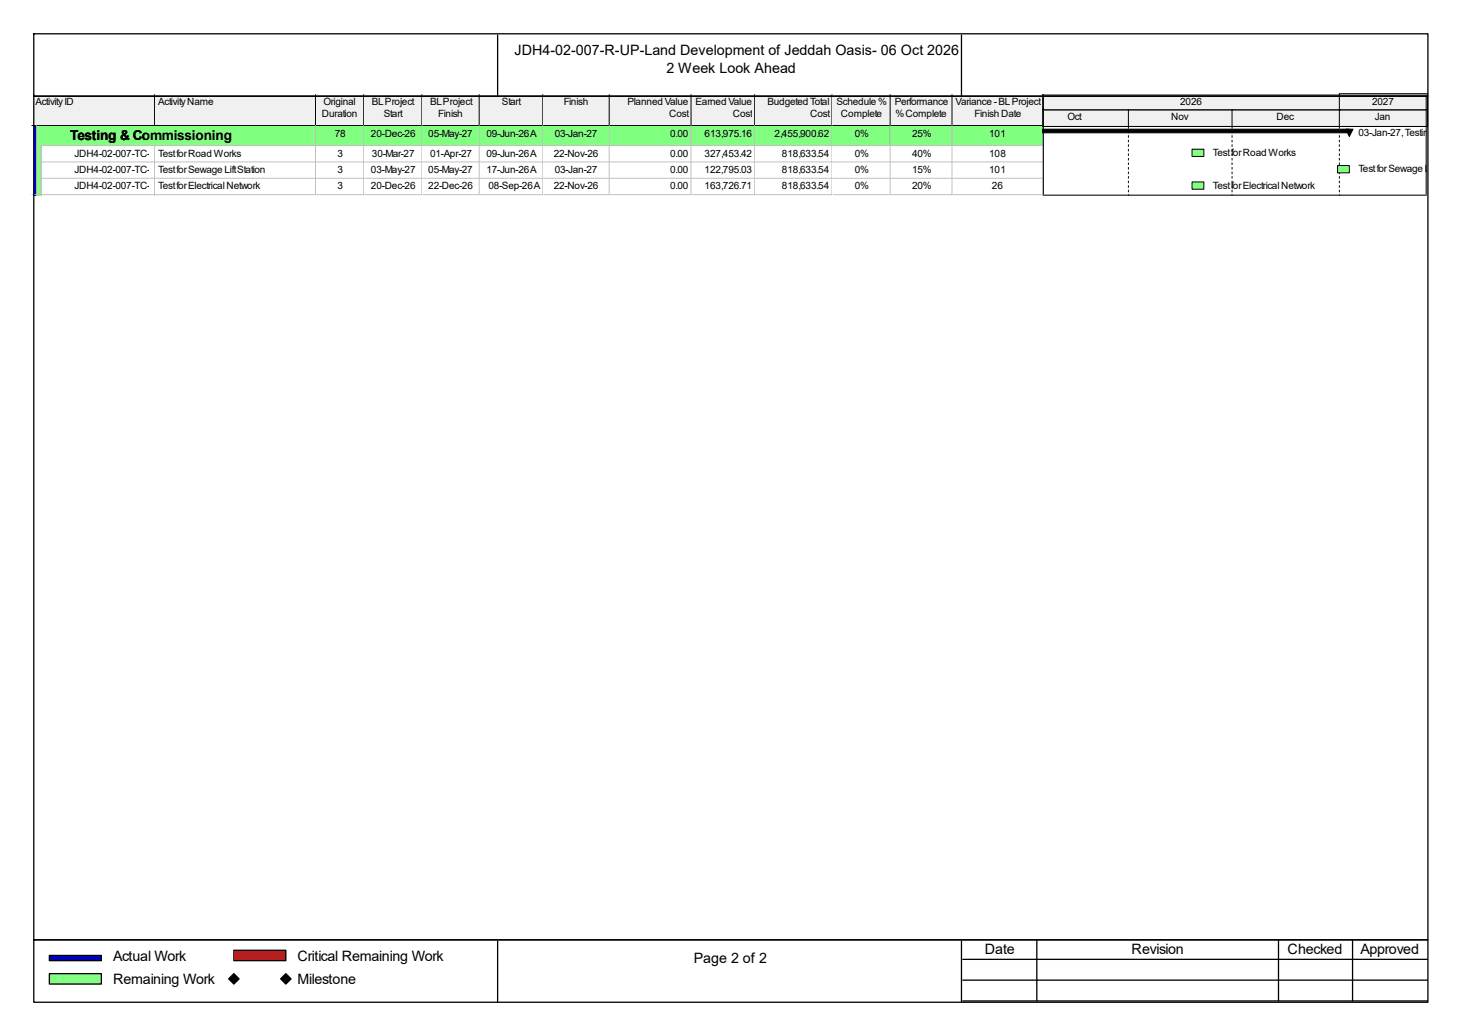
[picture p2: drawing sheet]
<svg xmlns="http://www.w3.org/2000/svg" width="297mm" height="210mm" viewBox="0 0 297 210" stroke-linecap="round" stroke-linejoin="round" font-family="sans-serif">
<path d="M6.6 19.2h25v6.5h-25z" fill="#f0f0f0"/>
<path d="M31.4 19.2v6.3h-24.9" fill="none" stroke="#000" stroke-width=".2"/>
<path d="M31.6 19.2h32.6v6.5h-32.6z" fill="#f0f0f0"/>
<path d="M64.1 19.2v6.3h-32.7" fill="none" stroke="#000" stroke-width=".2"/>
<path d="M64.2 19.2h9.8v6.5h-9.8z" fill="#f0f0f0"/>
<path d="M73.8 19.2v6.3h-9.7" fill="none" stroke="#000" stroke-width=".2"/>
<path d="M74 19.2h11.9v6.5h-11.9z" fill="#f0f0f0"/>
<path d="M85.7 19.2v6.3h-11.9" fill="none" stroke="#000" stroke-width=".2"/>
<path d="M85.9 19.2h11.6v6.5h-11.6z" fill="#f0f0f0"/>
<path d="M97.3 19.2v6.3h-11.6" fill="none" stroke="#000" stroke-width=".2"/>
<path d="M97.5 19.2h12.9v6.5h-12.9z" fill="#f0f0f0"/>
<path d="M110.2 19.2v6.3h-12.9" fill="none" stroke="#000" stroke-width=".2"/>
<path d="M110.4 19.2h13.5v6.5h-13.5z" fill="#f0f0f0"/>
<path d="M123.7 19.2v6.3h-13.5" fill="none" stroke="#000" stroke-width=".2"/>
<path d="M123.9 19.2h16.6v6.5h-16.6z" fill="#f0f0f0"/>
<path d="M140.3 19.2v6.3h-16.6" fill="none" stroke="#000" stroke-width=".2"/>
<path d="M140.5 19.2h12.9v6.5h-12.9z" fill="#f0f0f0"/>
<path d="M153.2 19.2v6.3h-12.9" fill="none" stroke="#000" stroke-width=".2"/>
<path d="M153.4 19.2h15.7v6.5h-15.7z" fill="#f0f0f0"/>
<path d="M168.9 19.2v6.3h-15.7" fill="none" stroke="#000" stroke-width=".2"/>
<path d="M169.1 19.2h11.8v6.5h-11.8z" fill="#f0f0f0"/>
<path d="M180.7 19.2v6.3h-11.8" fill="none" stroke="#000" stroke-width=".2"/>
<path d="M180.9 19.2h12.6v6.5h-12.6z" fill="#f0f0f0"/>
<path d="M193.3 19.2v6.3h-12.6" fill="none" stroke="#000" stroke-width=".2"/>
<path d="M193.5 19.2h18.4v6.5h-18.4z" fill="#f0f0f0"/>
<path d="M211.7 19.2v6.3h-18.4" fill="none" stroke="#000" stroke-width=".2"/>
<path d="M6.6 25.7h1v4h-1z" fill="#00f"/>
<path d="M7.4 25.5v4.2" fill="none" stroke="#c0c0c0" stroke-width=".2"/>
<path d="M7.6 25.7h24v4h-24z" fill="#80ff80"/>
<path d="M8.3 29.5h23.3" fill="none" stroke="#c0c0c0" stroke-width=".2"/>
<path d="M31.6 25.7h32.6v4h-32.6z" fill="#80ff80"/>
<path d="M64.1 25.5v4h-32.5" fill="none" stroke="#c0c0c0" stroke-width=".2"/>
<path d="M64.2 25.7h9.8v4h-9.8z" fill="#80ff80"/>
<path d="M73.8 25.5v4h-9.6" fill="none" stroke="#c0c0c0" stroke-width=".2"/>
<path d="M74 25.7h11.9v4h-11.9z" fill="#80ff80"/>
<path d="M85.7 25.5v4h-11.7" fill="none" stroke="#c0c0c0" stroke-width=".2"/>
<path d="M85.9 25.7h11.6v4h-11.6z" fill="#80ff80"/>
<path d="M97.3 25.5v4h-11.5" fill="none" stroke="#c0c0c0" stroke-width=".2"/>
<path d="M97.5 25.7h12.9v4h-12.9z" fill="#80ff80"/>
<path d="M110.2 25.5v4h-12.7" fill="none" stroke="#c0c0c0" stroke-width=".2"/>
<path d="M110.4 25.7h13.5v4h-13.5z" fill="#80ff80"/>
<path d="M123.7 25.5v4h-13.3" fill="none" stroke="#c0c0c0" stroke-width=".2"/>
<path d="M123.9 25.7h16.6v4h-16.6z" fill="#80ff80"/>
<path d="M140.3 25.5v4h-16.4" fill="none" stroke="#c0c0c0" stroke-width=".2"/>
<path d="M140.5 25.7h12.9v4h-12.9z" fill="#80ff80"/>
<path d="M153.2 25.5v4h-12.7" fill="none" stroke="#c0c0c0" stroke-width=".2"/>
<path d="M153.4 25.7h15.7v4h-15.7z" fill="#80ff80"/>
<path d="M168.9 25.5v4h-15.5" fill="none" stroke="#c0c0c0" stroke-width=".2"/>
<path d="M169.1 25.7h11.8v4h-11.8z" fill="#80ff80"/>
<path d="M180.7 25.5v4h-11.6" fill="none" stroke="#c0c0c0" stroke-width=".2"/>
<path d="M180.9 25.7h12.6v4h-12.6z" fill="#80ff80"/>
<path d="M193.3 25.5v4h-12.4" fill="none" stroke="#c0c0c0" stroke-width=".2"/>
<path d="M193.5 25.7h18.4v4h-18.4z" fill="#80ff80"/>
<path d="M211.7 25.5v4h-18.2" fill="none" stroke="#c0c0c0" stroke-width=".2"/>
<path d="M6.6 29.7h1v3.4h-1z" fill="#00f"/>
<path d="M7.4 29.5v3.5" fill="none" stroke="#c0c0c0" stroke-width=".2"/>
<path d="M7.6 29.7h.9v3.4h-.9z" fill="#80ff80"/>
<path d="M8.3 29.5v3.5" fill="none" stroke="#c0c0c0" stroke-width=".2"/>
<path d="M8.5 29.7h23.1v3.4h-23.1z" fill="#fff"/>
<path d="M8.3 32.9h23.3M31.4 29.5v3.5" fill="none" stroke="#c0c0c0" stroke-width=".2"/>
<path d="M31.6 29.7h32.6v3.4h-32.6z" fill="#fff"/>
<path d="M64.1 29.5v3.4h-32.5" fill="none" stroke="#c0c0c0" stroke-width=".2"/>
<path d="M64.2 29.7h9.8v3.4h-9.8z" fill="#fff"/>
<path d="M73.8 29.5v3.4h-9.6" fill="none" stroke="#c0c0c0" stroke-width=".2"/>
<path d="M74 29.7h11.9v3.4h-11.9z" fill="#fff"/>
<path d="M85.7 29.5v3.4h-11.7" fill="none" stroke="#c0c0c0" stroke-width=".2"/>
<path d="M85.9 29.7h11.6v3.4h-11.6z" fill="#fff"/>
<path d="M97.3 29.5v3.4h-11.5" fill="none" stroke="#c0c0c0" stroke-width=".2"/>
<path d="M97.5 29.7h12.9v3.4h-12.9z" fill="#fff"/>
<path d="M110.2 29.5v3.4h-12.7" fill="none" stroke="#c0c0c0" stroke-width=".2"/>
<path d="M110.4 29.7h13.5v3.4h-13.5z" fill="#fff"/>
<path d="M123.7 29.5v3.4h-13.3" fill="none" stroke="#c0c0c0" stroke-width=".2"/>
<path d="M123.9 29.7h16.6v3.4h-16.6z" fill="#fff"/>
<path d="M140.3 29.5v3.4h-16.4" fill="none" stroke="#c0c0c0" stroke-width=".2"/>
<path d="M140.5 29.7h12.9v3.4h-12.9z" fill="#fff"/>
<path d="M153.2 29.5v3.4h-12.7" fill="none" stroke="#c0c0c0" stroke-width=".2"/>
<path d="M153.4 29.7h15.7v3.4h-15.7z" fill="#fff"/>
<path d="M168.9 29.5v3.4h-15.5" fill="none" stroke="#c0c0c0" stroke-width=".2"/>
<path d="M169.1 29.7h11.8v3.4h-11.8z" fill="#fff"/>
<path d="M180.7 29.5v3.4h-11.6" fill="none" stroke="#c0c0c0" stroke-width=".2"/>
<path d="M180.9 29.7h12.6v3.4h-12.6z" fill="#fff"/>
<path d="M193.3 29.5v3.4h-12.4" fill="none" stroke="#c0c0c0" stroke-width=".2"/>
<path d="M193.5 29.7h18.4v3.4h-18.4z" fill="#fff"/>
<path d="M211.7 29.5v3.4h-18.2" fill="none" stroke="#c0c0c0" stroke-width=".2"/>
<path d="M6.6 33.1h1v3.3h-1z" fill="#00f"/>
<path d="M7.4 32.9v3.5" fill="none" stroke="#c0c0c0" stroke-width=".2"/>
<path d="M7.6 33.1h.9v3.3h-.9z" fill="#80ff80"/>
<path d="M8.3 32.9v3.5" fill="none" stroke="#c0c0c0" stroke-width=".2"/>
<path d="M8.5 33.1h23.1v3.3h-23.1z" fill="#fff"/>
<path d="M8.3 36.2h23.3M31.4 32.9v3.5" fill="none" stroke="#c0c0c0" stroke-width=".2"/>
<path d="M31.6 33.1h32.6v3.3h-32.6z" fill="#fff"/>
<path d="M64.1 32.9v3.3h-32.5" fill="none" stroke="#c0c0c0" stroke-width=".2"/>
<path d="M64.2 33.1h9.8v3.3h-9.8z" fill="#fff"/>
<path d="M73.8 32.9v3.3h-9.6" fill="none" stroke="#c0c0c0" stroke-width=".2"/>
<path d="M74 33.1h11.9v3.3h-11.9z" fill="#fff"/>
<path d="M85.7 32.9v3.3h-11.7" fill="none" stroke="#c0c0c0" stroke-width=".2"/>
<path d="M85.9 33.1h11.6v3.3h-11.6z" fill="#fff"/>
<path d="M97.3 32.9v3.3h-11.5" fill="none" stroke="#c0c0c0" stroke-width=".2"/>
<path d="M97.5 33.1h12.9v3.3h-12.9z" fill="#fff"/>
<path d="M110.2 32.9v3.3h-12.7" fill="none" stroke="#c0c0c0" stroke-width=".2"/>
<path d="M110.4 33.1h13.5v3.3h-13.5z" fill="#fff"/>
<path d="M123.7 32.9v3.3h-13.3" fill="none" stroke="#c0c0c0" stroke-width=".2"/>
<path d="M123.9 33.1h16.6v3.3h-16.6z" fill="#fff"/>
<path d="M140.3 32.9v3.3h-16.4" fill="none" stroke="#c0c0c0" stroke-width=".2"/>
<path d="M140.5 33.1h12.9v3.3h-12.9z" fill="#fff"/>
<path d="M153.2 32.9v3.3h-12.7" fill="none" stroke="#c0c0c0" stroke-width=".2"/>
<path d="M153.4 33.1h15.7v3.3h-15.7z" fill="#fff"/>
<path d="M168.9 32.9v3.3h-15.5" fill="none" stroke="#c0c0c0" stroke-width=".2"/>
<path d="M169.1 33.1h11.8v3.3h-11.8z" fill="#fff"/>
<path d="M180.7 32.9v3.3h-11.6" fill="none" stroke="#c0c0c0" stroke-width=".2"/>
<path d="M180.9 33.1h12.6v3.3h-12.6z" fill="#fff"/>
<path d="M193.3 32.9v3.3h-12.4" fill="none" stroke="#c0c0c0" stroke-width=".2"/>
<path d="M193.5 33.1h18.4v3.3h-18.4z" fill="#fff"/>
<path d="M211.7 32.9v3.3h-18.2" fill="none" stroke="#c0c0c0" stroke-width=".2"/>
<path d="M6.6 36.4h1v3.3h-1z" fill="#00f"/>
<path d="M6.5 39.5h1.1M7.4 36.2v3.5" fill="none" stroke="#c0c0c0" stroke-width=".2"/>
<path d="M7.6 36.4h.9v3.3h-.9z" fill="#80ff80"/>
<path d="M7.4 39.5h1.1M8.3 36.2v3.5" fill="none" stroke="#c0c0c0" stroke-width=".2"/>
<path d="M8.5 36.4h23.1v3.3h-23.1z" fill="#fff"/>
<path d="M8.3 39.5h23.3M31.4 36.2v3.5" fill="none" stroke="#c0c0c0" stroke-width=".2"/>
<path d="M31.6 36.4h32.6v3.3h-32.6z" fill="#fff"/>
<path d="M64.1 36.2v3.3h-32.5" fill="none" stroke="#c0c0c0" stroke-width=".2"/>
<path d="M64.2 36.4h9.8v3.3h-9.8z" fill="#fff"/>
<path d="M73.8 36.2v3.3h-9.6" fill="none" stroke="#c0c0c0" stroke-width=".2"/>
<path d="M74 36.4h11.9v3.3h-11.9z" fill="#fff"/>
<path d="M85.7 36.2v3.3h-11.7" fill="none" stroke="#c0c0c0" stroke-width=".2"/>
<path d="M85.9 36.4h11.6v3.3h-11.6z" fill="#fff"/>
<path d="M97.3 36.2v3.3h-11.5" fill="none" stroke="#c0c0c0" stroke-width=".2"/>
<path d="M97.5 36.4h12.9v3.3h-12.9z" fill="#fff"/>
<path d="M110.2 36.2v3.3h-12.7" fill="none" stroke="#c0c0c0" stroke-width=".2"/>
<path d="M110.4 36.4h13.5v3.3h-13.5z" fill="#fff"/>
<path d="M123.7 36.2v3.3h-13.3" fill="none" stroke="#c0c0c0" stroke-width=".2"/>
<path d="M123.9 36.4h16.6v3.3h-16.6z" fill="#fff"/>
<path d="M140.3 36.2v3.3h-16.4" fill="none" stroke="#c0c0c0" stroke-width=".2"/>
<path d="M140.5 36.4h12.9v3.3h-12.9z" fill="#fff"/>
<path d="M153.2 36.2v3.3h-12.7" fill="none" stroke="#c0c0c0" stroke-width=".2"/>
<path d="M153.4 36.4h15.7v3.3h-15.7z" fill="#fff"/>
<path d="M168.9 36.2v3.3h-15.5" fill="none" stroke="#c0c0c0" stroke-width=".2"/>
<path d="M169.1 36.4h11.8v3.3h-11.8z" fill="#fff"/>
<path d="M180.7 36.2v3.3h-11.6" fill="none" stroke="#c0c0c0" stroke-width=".2"/>
<path d="M180.9 36.4h12.6v3.3h-12.6z" fill="#fff"/>
<path d="M193.3 36.2v3.3h-12.4" fill="none" stroke="#c0c0c0" stroke-width=".2"/>
<path d="M193.5 36.4h18.4v3.3h-18.4z" fill="#fff"/>
<path d="M211.7 36.2v3.3h-18.2" fill="none" stroke="#c0c0c0" stroke-width=".2"/>
<path d="M211.7 19.2h77.9v20.5h-77.9z" fill="#fff"/>
<path d="M211.7 19.2h77.7v6.5h-77.7z" fill-rule="evenodd" fill="#f0f0f0" stroke="#000" stroke-width=".2"/>
<g fill="none" stroke="#000" stroke-width=".2">
<path d="M229.1 25.7v.3M229.1 26.6v.4M229.1 27.5v.4M229.1 28.4v.4M229.1 29.4v.3M229.1 30.3v.3M229.1 31.2v.4M229.1 32.1v.4M229.1 33v.4M229.1 34v.3M229.1 34.9v.4M229.1 35.8v.4"/>
<path d="M229.1 36.7v.4M229.1 37.7v.3M229.1 38.6v.3M229.1 39.5v.2M250.1 25.7v.3M250.1 26.6v.4M250.1 27.5v.4M250.1 28.4v.4M250.1 29.4v.3M250.1 30.3v.3M250.1 31.2v.4M250.1 32.1v.4"/>
<path d="M250.1 33v.4M250.1 34v.3M250.1 34.9v.4M250.1 35.8v.4M250.1 36.7v.4M250.1 37.7v.3M250.1 38.6v.3M250.1 39.5v.2M271.9 25.7v.3M271.9 26.6v.4M271.9 27.5v.4M271.9 28.4v.4"/>
<path d="M271.9 29.4v.3M271.9 30.3v.3M271.9 31.2v.4M271.9 32.1v.4M271.9 33v.4M271.9 34v.3M271.9 34.9v.4M271.9 35.8v.4M271.9 36.7v.4M271.9 37.7v.3M271.9 38.6v.3M271.9 39.5v.2"/>
</g>
<g fill="#f0f0f0">
<path d="M211.7 19.2h77.9v6.3h-77.9z"/>
<path d="M211.7 22.1h17.4v3.4h-17.4z"/>
</g>
<path d="M211.7 22.2h17.6v3.5h-17.6z" fill="none" stroke="#000" stroke-width=".2"/>
<path d="M229.1 22.1h21v3.4h-21z" fill="#f0f0f0"/>
<path d="M229.1 22.2h21.2v3.5h-21.2z" fill="none" stroke="#000" stroke-width=".2"/>
<path d="M250.1 22.1h21.8v3.4h-21.8z" fill="#f0f0f0"/>
<path d="M250.1 22.2h22v3.5h-22z" fill="none" stroke="#000" stroke-width=".2"/>
<path d="M271.9 22.1h17.7v3.4h-17.7z" fill="#f0f0f0"/>
<path d="M271.9 22.2h17.9v3.5h-17.9z" fill="none" stroke="#000" stroke-width=".2"/>
<path d="M211.7 19.2h60.2v2.9h-60.2z" fill="#f0f0f0"/>
<path d="M211.7 19.2v3.1h60.4v-3.1" fill="none" stroke="#000" stroke-width=".2"/>
<path d="M271.9 19.2h17.7v2.9h-17.7z" fill="#f0f0f0"/>
<path d="M271.9 19h17.9v3.3h-17.9z" fill="none" stroke="#000" stroke-width=".2"/>
<g fill="#000" stroke="#000" stroke-width=".2">
<path d="M273.2 26.2h1.5l-.8 1.5z"/>
<path d="M211.7 26.2h62.2v.8h-62.2z" fill-rule="evenodd"/>
</g>
<g fill="#80ff80" stroke="#000" stroke-width=".2">
<path d="M242 30.3h2.4v1.4h-2.4z" fill-rule="evenodd"/>
<path d="M271.5 33.6h2.4v1.5h-2.4z" fill-rule="evenodd"/>
<path d="M242 36.9h2.4v1.5h-2.4z" fill-rule="evenodd"/>
</g>
<g fill="#000">
<path d="M211.7 19.2h77.9v.2h-77.9zM211.7 39.5h77.9v.2h-77.9z" fill-rule="evenodd"/>
<path d="M211.7 19.4h.2v20.1h-.2zM289.4 19.4h.2v20.1h-.2z" fill-rule="evenodd"/>
</g>
<path d="M6.9 6.8v12.7h283v-12.6h-283M101 7.1v12.4M195.2 7.1v12.4" fill="none" stroke="#000" stroke-width=".26"/>
<path d="M10 193.9h10.6v1h-10.6z" fill-rule="evenodd" fill="#00f" stroke="#000" stroke-width=".26"/>
<path d="M10 197.6h10.6v2.1h-10.6z" fill-rule="evenodd" fill="#80ff80" stroke="#000" stroke-width=".26"/>
<path d="M47.5 192.8h10.5v2.1h-10.5z" fill-rule="evenodd" fill="#f00" stroke="#000" stroke-width=".26"/>
<g fill="#000" stroke="#000" stroke-width=".26">
<path d="M46.4 198.6l1.1-1 1 1-1 1.1z" fill-rule="evenodd"/>
<path d="M57 198.6l1-1 1.1 1-1.1 1.1z" fill-rule="evenodd"/>
</g>
<path d="M6.9 19.3v171.4h283v-171.2h-283M6.9 190.7v12.7h283v-12.7h-283M101 191v12.4M195.2 191v12.4M195.5 194.7h94.4M195.5 198.9h94.4M210.5 190.7v12.4M259.6 190.7v12.4M274.6 190.7v12.4M195.5 203.1h94.4" fill="none" stroke="#000" stroke-width=".26"/>
<g font-size="2.9">
<text x="104.4" y="11.1">JDH4-02-007-R-UP-Land Development of Jeddah Oasis- 06 Oct 2026</text>
<text x="135.3" y="14.8">2 Week Look Ahead</text>
<text x="22.9" y="194.9">Actual Work</text>
<text x="60.4" y="194.9">Critical Remaining Work</text>
<text x="140.8" y="195.5">Page 2 of 2</text>
<text x="199.9" y="193.6">Date</text>
<text x="229.7" y="193.6">Revision</text>
<text x="261.4" y="193.6">Checked</text>
<text x="276.2" y="193.6">Approved</text>
<text x="22.9" y="199.7">Remaining Work</text>
<text x="60.4" y="199.7">Milestone</text>
</g>
<text font-size="2.8" x="14.2" y="28.4">Testing &amp; Commissioning</text>
<g font-size="2">
<text x="7.2" y="21.3">Activity ID</text>
<text x="32.1" y="21.3">Activity Name</text>
<text x="65.4" y="23.7">Duration</text>
<text x="65.7" y="21.3">Original</text>
<text x="75.5" y="21.3">BL Project</text>
<text x="77.9" y="23.7">Start</text>
<text x="87.3" y="21.3">BL Project</text>
<text x="89" y="23.7">Finish</text>
<text x="101.9" y="21.3">Start</text>
<text x="114.5" y="21.3">Finish</text>
<text x="127.4" y="21.3">Planned Value</text>
<text x="135.8" y="23.7">Cost</text>
<text x="141.2" y="21.3">Earned Value</text>
<text x="148.8" y="23.7">Cost</text>
<text x="155.8" y="21.3">Budgeted Total</text>
<text x="164.5" y="23.7">Cost</text>
<text x="169.8" y="21.3">Schedule %</text>
<text x="170.7" y="23.7">Complete</text>
<text x="181.7" y="21.3">Performance</text>
<text x="181.8" y="23.7">% Complete</text>
<text x="194" y="21.3">Variance - BL Project</text>
<text x="197.9" y="23.7">Finish Date</text>
<text x="239.6" y="21.3">2026</text>
<text x="278.6" y="21.3">2027</text>
<text x="67.9" y="27.7">78</text>
<text x="75.3" y="27.7">20-Dec-26</text>
<text x="87" y="27.7">05-May-27</text>
<text x="98.8" y="27.7">09-Jun-26 A</text>
<text x="112.6" y="27.7">03-Jan-27</text>
<text x="136.1" y="27.7">0.00</text>
<text x="143" y="27.7">613,975.16</text>
<text x="157.3" y="27.7">2,455,900.62</text>
<text x="173.5" y="27.7">0%</text>
<text x="185.2" y="27.7">25%</text>
<text x="200.8" y="27.7">101</text>
<text x="216.7" y="24.4">Oct</text>
<text x="237.7" y="24.4">Nov</text>
<text x="259.2" y="24.4">Dec</text>
<text x="275.8" y="27.6">03-Jan-27, Testing &amp; Comm</text>
<text x="279.1" y="24.4">Jan</text>
<text x="15.2" y="31.8">JDH4-02-007-TC-1060</text>
<text x="15.2" y="35.1">JDH4-02-007-TC-1050</text>
<text x="32.1" y="31.8">Test for Road Works</text>
<text x="32.1" y="35.1">Test for Sewage Lift Station</text>
<text x="68.5" y="31.8">3</text>
<text x="68.5" y="35.1">3</text>
<text x="75.3" y="35.1">03-May-27</text>
<text x="75.5" y="31.8">30-Mar-27</text>
<text x="87" y="35.1">05-May-27</text>
<text x="87.3" y="31.8">01-Apr-27</text>
<text x="98.8" y="31.8">09-Jun-26 A</text>
<text x="98.8" y="35.1">17-Jun-26 A</text>
<text x="112.4" y="31.8">22-Nov-26</text>
<text x="112.6" y="35.1">03-Jan-27</text>
<text x="136.1" y="31.8">0.00</text>
<text x="136.1" y="35.1">0.00</text>
<text x="143" y="31.8">327,453.42</text>
<text x="143" y="35.1">122,795.03</text>
<text x="158.7" y="31.8">818,633.54</text>
<text x="158.7" y="35.1">818,633.54</text>
<text x="173.5" y="31.8">0%</text>
<text x="173.5" y="35.1">0%</text>
<text x="185.2" y="31.8">40%</text>
<text x="185.2" y="35.1">15%</text>
<text x="200.8" y="31.8">108</text>
<text x="200.8" y="35.1">101</text>
<text x="246.3" y="31.6">Test for Road Works</text>
<text x="275.8" y="35">Test for Sewage Lift Station</text>
<text x="15.2" y="38.4">JDH4-02-007-TC-1040</text>
<text x="32.1" y="38.4">Test for Electrical Network</text>
<text x="68.5" y="38.4">3</text>
<text x="75.3" y="38.4">20-Dec-26</text>
<text x="87" y="38.4">22-Dec-26</text>
<text x="99.1" y="38.4">08-Sep-26 A</text>
<text x="112.4" y="38.4">22-Nov-26</text>
<text x="136.1" y="38.4">0.00</text>
<text x="143" y="38.4">163,726.71</text>
<text x="158.7" y="38.4">818,633.54</text>
<text x="173.5" y="38.4">0%</text>
<text x="185.2" y="38.4">20%</text>
<text x="201.4" y="38.4">26</text>
<text x="246.3" y="38.3">Test for Electrical Network</text>
</g>
</svg>
